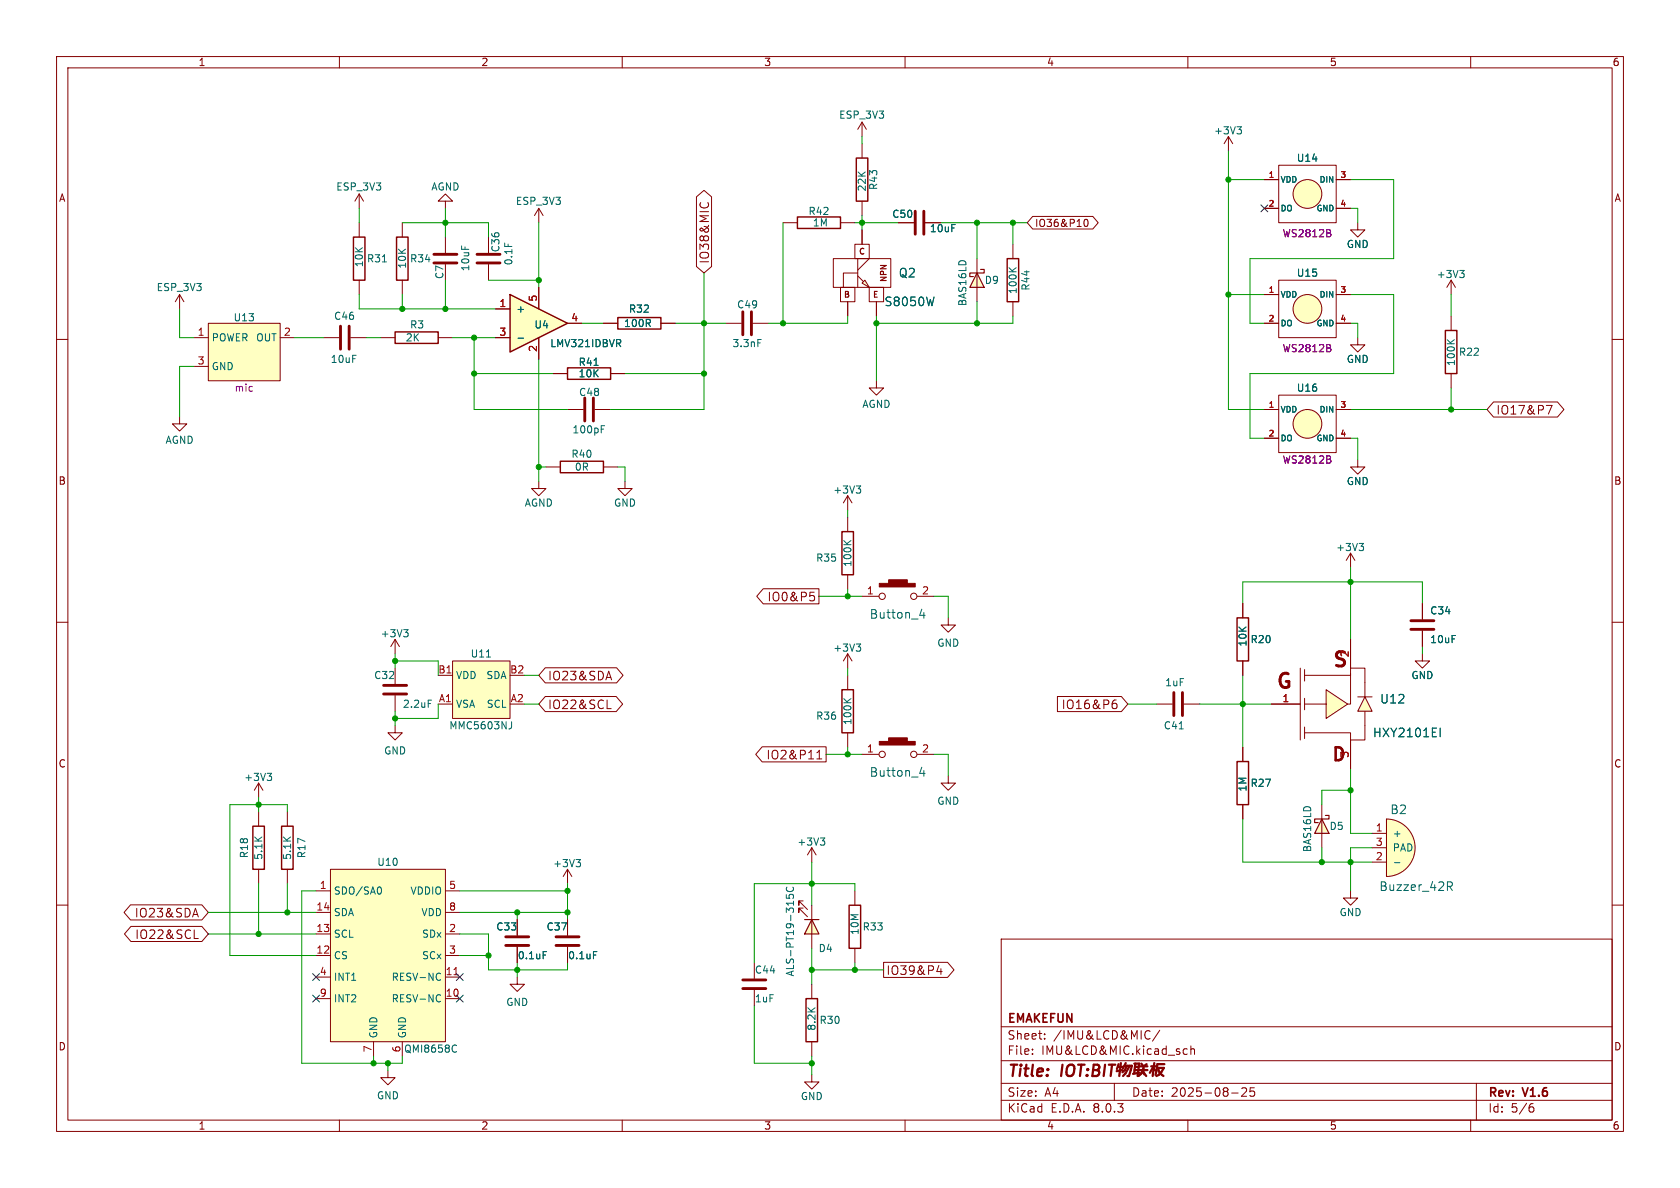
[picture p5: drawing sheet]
<svg xmlns="http://www.w3.org/2000/svg" width="297mm" height="210mm" viewBox="0 0 297 210" stroke-linecap="round" stroke-linejoin="round" font-family="sans-serif">
<g fill="none" stroke="#840000" stroke-width=".18">
<path d="M10 10h277v190h-277zM12 12h273v186h-273zM60 10v2M110 10v2M160 10v2M210 10v2M260 10v2M10 60h2M285 60h2M10 110h2M285 110h2M219.7 132.1v2.5"/>
<path d="M10 160h2M45.7 143.5v2.6M45.7 153.7v2.5M50.8 143.5v2.6M50.8 153.7v2.5M219.7 142.2v2.6M285 160h2M177 166h108v32h-108zM60 198v2M110 198v2M160 198v2M177 194.5h108"/>
<path d="M177 191.5h108M177 187.5h108M177 181.5h108M182.5 186.3v.1M182.5 185.5v.1M184.7 183.6v.1M184.7 182.8v.1M197 191.5v3M202.7 182.3l.3-.1 .3 .1M203.3 183.6l-.3 .1-.3-.1M205 182.1l-1.3 2M209.2 186.1l.3 .3 .4-.1"/>
<path d="M209.9 185.5l-.4-.1-.3 .3M210 198v2M210.5 185.5l.2-.1 .4 .1 .1 .9M210.5 184.9v1.5M217.7 193.2h1.2M219.5 192.4l.6-.1 .2 .1 .1 .3-.9 1.1h.9M221.7 192.3h-.7v.7l.2-.1h.5l.1 .3-.1 .5-.2 .1-.5-.1M260 198v2M261 191.5v6.5M270.6 195.7h.3l.3 .3-.1 .5-.5 .1M271 195.1l-.4 .1"/>
</g>
<g fill="none" stroke="#840000" stroke-width=".4">
<path d="M187.8 188.2l-.2 2M188.8 188.5a.69 .69 0 0 1 1.1 0 1.47 1.47 0 0 1-.6 1.7l-.6-.1a1.5 1.5 0 0 1 .1-1.6zM190.6 188.2h1.1M191.2 188.2l-.3 2M192.2 190l.1 .1-.1 .1M192.2 190l-.1 .1 .1 .1M192.2 190v.2M192.3 189v.2M192.3 189l.1 .1-.1 .1M192.3 189l-.1 .1 .1 .1M193.2 189.2h.7M193.4 188.2h.6a.49 .49 0 0 1 .4 .5 .49 .49 0 0 1-.5 .5l.3 .1a.58 .58 0 0 1-.3 .9h-.8z"/>
<path d="M195.4 188.2l-.3 2M196 188.2h1.2M196.6 188.2l-.3 2M197.7 188.6h.8M197.8 188.1l-.3 .9M198.2 187.9l-.3 2.3M198.4 189.2l-1 .2M198.8 188.4h1.3l-.5 1.8h-.3M199 187.9l-.5 1M199.2 188.4l-.3 .8-.5 .3M199.7 188.4l-.7 1.3-.5 .5M200.5 188h.9l-.3 2.2"/>
<path d="M200.6 189.2h.6M200.6 188.6h.7M200.7 188l-.2 1.7M201.4 189.6l-1.1 .2M201.4 189.2h1.5M201.6 188.5h1.2M201.8 188l.2 .3M201.8 189.6l-.5 .6M202.1 189.2l-.5 .7M202.1 188.9l-.3 .8M202.2 189.6l.4 .6M202.7 188.1l-.5 .4-.1 .8 .2 .6"/>
<path d="M203.5 188.5h.9M203.9 188.6l-.6 1M203.9 188.9l.4 .4M204.1 187.9l-.3 2.3M204.5 188.8h1.3l-1 1.2-.4 .2M204.7 188.8l.3 .8 .7 .6M205.8 188.1h-1.2l-.3 1.9"/>
</g>
<path d="M218.7 134.6h2v7.6h-2zM44.7 146.1h2v7.6h-2zM49.8 146.1h2v7.6h-2z" fill="none" stroke="#840000" stroke-width=".25"/>
<path d="M90.2 52.1l10.1 5.1-10.1 5z" fill="#ffffc2"/>
<path d="M90.2 52.1l10.1 5.1-10.1 5z" fill="none" stroke="#840000" stroke-width=".25"/>
<path d="M87.6 54.6h2.6M87.6 59.7h2.6M95.2 50.8v3.8M95.2 59.7v3.8M100.3 57.2h2.6M95.2 85.1v1.3h1.3l-1.3 1.2-1.2-1.2h1.2M100.3 153.7l-.7 1.2M100.3 153.7v2.5M100.3 153.7l.8 1.2M100.3 162.6v2.8M100.3 167.4v2.8" fill="none" stroke="#840000" stroke-width=".18"/>
<path d="M91.6 59.8h1M109.3 60.7l.4 .6M109.7 60.1v.5M101.8 151.9h.8l-.4 .5M102.4 152.4l.2 .3v.3l-.2 .2M104.9 168.2h.6" fill="none" stroke="#006464" stroke-width=".18"/>
<path d="M98.3 167.1h4.1M98.3 165.6h4.1" fill="none" stroke="#840000" stroke-width=".51"/>
<path d="M233.7 144.8l1.2 2.5h-2.5z" fill="#ffffc2"/>
<g fill="none" stroke="#840000" stroke-width=".18">
<path d="M63.5 39.4v2.5M138.4 39.4h2.6M148.6 39.4h2.5M57.1 59.7h2.8M62 59.7h2.8M63.5 49.5v2.6M67.3 59.7h2.5M77.5 59.7h2.5M78.7 41.9v2.8M128.3 57.2h2.8M133.1 57.2h2.8M100.3 72.4h2.8"/>
<path d="M105.2 72.4h2.7M69.8 118.1v2.8M219.7 106.7v2.5M219.7 116.8v2.6M45.7 138.4l-.7 1.3M45.7 138.4v2.6M45.7 138.4l.8 1.3M69.8 128.3v1.2h1.3l-1.3 1.3-1.2-1.3h1.2M69.8 122.9v2.8M143.5 149.9l-.8 1.2M143.5 149.9v2.5M143.5 149.9l.8 1.2"/>
<path d="M233.7 142.2v7.7M238.8 157.5v1.3h1.2l-1.2 1.2-1.3-1.2h1.3M242.6 149.9h2.5M242.6 147.3h2.5M242.6 152.4h2.5M245.1 144.8a5.1 5.1 0 0 1 5.1 5.1 5.1 5.1 0 0 1-5.1 5zM91.4 172.7v1.3h1.3l-1.3 1.3-1.2-1.3h1.2M91.4 162.6v2.8M91.4 167.4v2.8M68.6 189.2v1.3h1.2l-1.2 1.3-1.3-1.3h1.3"/>
</g>
<path d="M233.7 144.8l1.2 2.5h-2.5zM234.3 144.1h.6v.7h-2.5v.6h.6" fill="none" stroke="#840000" stroke-width=".2"/>
<g fill="none" stroke="#006464" stroke-width=".18">
<path d="M67.6 46.3h.7M106.3 75.9h.4M106.3 75.3h.6M134 60h.6M47.2 136.7h.8l-.4 .5M47.8 137.2l.2 .2v.3l-.2 .3M75.7 123.8h.6M145 148.1h.8l-.4 .5M145.6 148.6l.2 .3v.3l-.2 .2M246.5 152.5h1M255.9 155.9h.6l.3 .3-.2 .4-.7 .1M256.3 156.7l.5 .7"/>
<path d="M96 168.2h.6"/>
</g>
<path d="M141 38.4h7.6v2h-7.6zM62.5 41.9h2v7.6h-2zM69.8 58.7h7.7v2h-7.7zM218.7 109.2h2v7.6h-2z" fill="none" stroke="#840000" stroke-width=".25"/>
<path d="M60.2 57.7v4M61.7 57.7v4M76.7 45h4.1M76.7 46.5h4.1M131.3 55.1v4.1M132.8 55.1v4.1M103.4 70.4v4M104.9 70.4v4M67.8 122.7h4.1M67.8 121.2h4.1M89.4 167.1h4.1M89.4 165.6h4.1" fill="none" stroke="#840000" stroke-width=".51"/>
<path d="M245.1 144.8v10.1" fill="none" stroke="#ffffc2" stroke-width=".18"/>
<path d="M245.1 144.8a5.1 5.1 0 0 1 5.1 5.1 5.1 5.1 0 0 1-5.1 5z" fill="#ffffc2" stroke="#ffffc2" stroke-width=".18"/>
<path d="M58.4 153.7h20.3v30.5h-20.3z" fill="#ffffc2"/>
<g fill="none" stroke="#840000" stroke-width=".18">
<path d="M31.7 52.1l-.7 1.2M31.7 52.1v2.5M31.7 52.1l.8 1.2M31.7 73.7v1.2h1.3l-1.3 1.3-1.2-1.3h1.2M55.9 157.5h2.5M58.4 153.7h20.3v30.5h-20.3zM78.7 157.5h2.6M55.9 176.5h2.5M55.9 172.7h2.5M55.9 168.9h2.5M55.9 165.1h2.5M55.9 161.3h2.5"/>
<path d="M78.7 176.5h2.6M78.7 172.7h2.6M78.7 168.9h2.6M78.7 165.1h2.6M78.7 161.3h2.6M66 184.2v2.5M71.1 184.2v2.5"/>
</g>
<path d="M67.1 156.8a.79 .79 0 0 1 0 1.3M77.5 175.8l.4 .2M77.5 172l.4 .2M77.9 177l-.4 .1M77.9 173.2l-.4 .1M80.3 184.7l.4 .2M80.7 185.9l-.4 .1" fill="none" stroke="#006464" stroke-width=".18"/>
<path d="M80.3 172.3h.7" fill="none" stroke="#a90000" stroke-width=".18"/>
<path d="M36.8 57.2h12.7v10.1h-12.7z" fill="#ffffc2"/>
<path d="M34.3 59.7h2.5M36.8 57.2h12.7v10.1h-12.7zM49.5 59.7h2.6M34.3 64.8h2.5M238.8 97.8l.7 1.3M238.8 97.8v2.5M238.8 97.8l-.8 1.3M143.5 174v2.5M143.5 190v1.3h1.3l-1.3 1.2-1.3-1.2h1.3M143.5 184.2v2.5" fill="none" stroke="#840000" stroke-width=".18"/>
<path d="M142.5 176.5h2v7.7h-2z" fill="none" stroke="#840000" stroke-width=".25"/>
<path d="M240.3 96.1h.8l-.5 .4M240.8 96.5l.3 .3v.3l-.3 .2" fill="none" stroke="#006464" stroke-width=".18"/>
<path d="M143.5 162.6l1.3 2.5h-2.6z" fill="#ffffc2"/>
<path d="M142.2 162.6h2.6M143.5 162.6l1.3 2.5h-2.6z" fill="none" stroke="#840000" stroke-width=".2"/>
<path d="M106.7 57.2h2.5M116.8 57.2h2.6M97.8 66h2.5M107.9 66h2.6M142 159.3h-.8v.7v-.7l1.5 1.5M142 160.5h-.8v.8v-.8l1.5 1.6M143.5 160v7.6" fill="none" stroke="#840000" stroke-width=".18"/>
<path d="M105 64.6h.7M139 158.2v.6h.6l-.1-.2 .1-.4 .1-.1 .5 .1 .1 .1-.1 .5M139.1 156.8a.6 .6 0 0 0 .5 .9 .6 .6 0 0 0 .7-.6l-.1-.3" fill="none" stroke="#006464" stroke-width=".18"/>
<path d="M109.2 56.1h7.6v2.1h-7.6zM100.3 65h7.6v2.1h-7.6z" fill="none" stroke="#840000" stroke-width=".25"/>
<path d="M80 116.8h10.2v10.2h-10.2z" fill="#ffffc2"/>
<g fill="none" stroke="#840000" stroke-width=".18">
<path d="M63.5 34.3l-.8 1.3M63.5 34.3v2.5M63.5 34.3l.8 1.3M71.1 39.4v2.5M78.7 35.6h1.3l-1.3-1.3-1.2 1.3h1.2v1.2M95.2 36.8l-.7 1.3M95.2 36.8v2.6M95.2 36.8l.8 1.3M152.4 25.4v2.5M152.4 35.6v2.5M71.1 49.5v2.6M86.4 41.9v2.8"/>
<path d="M86.4 46.7v2.8M179.1 43.2v2.5M179.1 53.3v2.6M96.5 82.6h2.6M106.7 82.6h2.5M110.5 85.1v1.3h1.3l-1.3 1.2-1.3-1.2h1.3M69.8 113l-.7 1.3M69.8 113v2.6M69.8 113l.8 1.3M77.5 119.4h2.5M80 116.8h10.2v10.2h-10.2zM77.5 124.5h2.5"/>
<path d="M133.3 170.2v2.8M133.3 175v2.8"/>
</g>
<path d="M178.4 47.3l.7 .7M179.6 47.3l-.7 .6M71.4 111.3h.7l-.4 .5M71.9 111.8l.2 .2v.3l-.2 .3M86 116.1h.7M90.4 127.6v.9l-.3 .3" fill="none" stroke="#006464" stroke-width=".18"/>
<path d="M151.4 27.9h2v7.7h-2zM70.1 41.9h2v7.6h-2zM178.1 45.7h2v7.6h-2zM99.1 81.5h7.6v2.1h-7.6z" fill="none" stroke="#840000" stroke-width=".25"/>
<path d="M84.3 45h4.1M84.3 46.5h4.1M131.3 174.8h4.1M131.3 173.2h4.1" fill="none" stroke="#840000" stroke-width=".51"/>
<path d="M172.7 48.3l1.3 2.5h-2.6z" fill="#ffffc2"/>
<path d="M158.7 39.4h2.8M163.6 39.4h2.8M172.7 45.7v7.6" fill="none" stroke="#840000" stroke-width=".18"/>
<path d="M172.7 48.3l1.3 2.5h-2.6zM173.4 47.6h.6v.7h-2.6v.6h.7" fill="none" stroke="#840000" stroke-width=".2"/>
<path d="M161.8 37.3v4.1M163.3 37.3v4.1" fill="none" stroke="#840000" stroke-width=".51"/>
<path d="M152.9 49.5l.8 1.3-1.3-.8z" fill="#ffffc2"/>
<g fill="none" stroke="#840000" stroke-width=".18">
<path d="M152.4 21.6v2.5M152.4 21.6l-.8 1.3M152.4 21.6l.8 1.3M217.2 24.1l-.8 1.3M217.2 24.1v2.6M217.2 24.1l.7 1.3M223.5 31.8h2.6M223.5 36.8h2.6M226.1 29.2h10.1v10.2h-10.1zM236.2 31.8h2.6M236.2 36.8h2.6M240 39.4v1.2h1.3l-1.3 1.3-1.2-1.3h1.2"/>
<path d="M147.3 45.7h10.2v5.1h-10.2zM148.6 50.8h2.5v2.5h-2.5zM149.9 53.3v2.6M151.1 43.2h2.6v2.5h-2.6zM151.6 48.3h-2.5v2.5M151.6 45.7v5.1M151.6 48.8l1.1 1M152.4 40.6v2.6M152.9 49.5l.8 1.3-1.3-.8zM153.7 50.8h2.5v2.5h-2.5zM153.7 45.7l-2.1 2.1M154.9 53.3v2.6"/>
<path d="M223.5 52.1h2.6M223.5 57.2h2.6M226.1 49.5h10.1v10.2h-10.1zM236.2 52.1h2.6M236.2 57.2h2.6M240 59.7v1.3h1.3l-1.3 1.2-1.2-1.2h1.2M256.5 49.5v2.6M256.5 55.9v2.5M256.5 49.5l-.7 1.3M256.5 49.5l.8 1.3M154.9 67.3v1.3h1.3l-1.3 1.3-1.2-1.3h1.2M223.5 72.4h2.6"/>
<path d="M223.5 77.5h2.6M226.1 69.9h10.1v10.1h-10.1zM236.2 72.4h2.6M236.2 77.5h2.6M256.5 66v2.6M149.9 87.6v2.6M149.9 91.4v2.6M149.9 87.6l-.8 1.3M149.9 87.6l.7 1.3M240 81.3v1.3h1.3l-1.3 1.2-1.2-1.2h1.2M149.9 101.6v2.5M149.9 115.6v2.5"/>
<path d="M149.9 119.4v2.5M149.9 115.6l-.8 1.2M149.9 115.6l.7 1.2M152.4 105.4h2.9M162.2 105.4h2.9M167.6 109.2v1.3h1.3l-1.3 1.3-1.2-1.3h1.2M149.9 129.5v2.6M152.4 133.4h2.9M162.2 133.4h2.9M167.6 137.2v1.2h1.3l-1.3 1.3-1.2-1.3h1.2M204.5 124.5h2.8M209.3 124.5h2.8"/>
<path d="M151.1 157.5v2.5M151.1 167.6v2.6"/>
<circle cx="231.1" cy="34.3" r="2.54"/>
<circle cx="231.1" cy="54.6" r="2.54"/>
<circle cx="231.1" cy="74.9" r="2.54"/>
<circle cx="156" cy="105.4" r=".56"/>
<circle cx="161.5" cy="105.4" r=".56"/>
<circle cx="156" cy="133.4" r=".56"/>
<circle cx="161.5" cy="133.4" r=".56"/>
</g>
<g fill="none" stroke="#006464" stroke-width=".18">
<path d="M218.7 22.4h.8l-.5 .5M219.2 22.9l.3 .2v.3l-.3 .3M165.1 52.5l-.3 1.5M258.1 47.8h.7l-.4 .5M258.6 48.3l.2 .2v.3l-.2 .3M255.8 60l.8 .8M257.1 60l-.7 .6M149.2 95.6l.7 .7M150.4 95.6l-.7 .5M151.4 85.9h.8l-.5 .5M151.9 86.4l.3 .2v.3l-.3 .3M151.4 113.8h.8l-.5 .5"/>
<path d="M151.9 114.3l.3 .3v.3l-.3 .2M163 107.7l-.4 1.1h.9M163.3 108.3v1M149.2 123.5l.7 .7M150.4 123.5l-.7 .5M163 135.6l-.4 1.1h.9M163.3 136.2v1M208.5 128.8h.7"/>
</g>
<path d="M255.5 58.4h2.1v7.6h-2.1zM148.8 94h2.1v7.6h-2.1zM148.8 121.9h2.1v7.6h-2.1zM150.1 160h2v7.6h-2z" fill="none" stroke="#840000" stroke-width=".25"/>
<g fill="#840000" stroke="#840000" stroke-width=".18">
<path d="M155.4 103.1h6.4v.7h-6.4z"/>
<path d="M157.1 102.5h3.3v.6h-3.3z"/>
<path d="M155.4 131.1h6.4v.6h-6.4z"/>
<path d="M157.1 130.4h3.3v.7h-3.3z"/>
</g>
<path d="M207.5 122.4v4.1M209 122.4v4.1" fill="none" stroke="#840000" stroke-width=".51"/>
<g fill="#ffffc2" stroke="#ffffc2" stroke-width=".18">
<circle cx="231.1" cy="74.9" r="2.54"/>
<circle cx="231.1" cy="54.6" r="2.54"/>
<circle cx="231.1" cy="34.3" r="2.54"/>
</g>
<path d="M235.2 41.2l.1 .2-.1 .4M235.2 40.7v.4M235.2 61.6l.1 .2-.1 .3M235.2 61v.4M235.2 81.3l.1 .1-.1 .4M235.2 80.7v.4" fill="none" stroke="#840084" stroke-width=".18"/>
<g fill="#ffffc2">
<path d="M241.3 123.2l1.3 2.5h-2.6z"/>
<path d="M234.4 121.9l3.9 2.6-3.9 2.5z"/>
</g>
<g fill="none" stroke="#840000" stroke-width=".18">
<path d="M123.1 34.8l1.4-1.1 1.3 1.1v12.3l-1.3 1.2-1.4-1.2zM123.9 35.8l-.2 .5M125.1 35.8l.2 .5M158.7 39.4h2.8M163.6 39.4h2.8M182.6 38.3h10.6l.9 1.1-.9 1.1h-10.6l-1-1.1zM191.7 38.9l.2-.1a.68 .68 0 0 1 .5 .6 .68 .68 0 0 1-.5 .6l-.2-.1-.1-.3zM223.5 31.8h2.6M223.5 36.8h2.6M236.2 31.8h2.6M236.2 36.8h2.6M87.6 54.6h2.6"/>
<path d="M87.6 59.7h2.6M95.2 50.8v3.8M95.2 59.7v3.8M100.3 57.2h2.6M106.7 57.2h2.5M116.8 57.2h2.6M149.9 53.3v2.6M152.4 40.6v2.6M154.9 53.3v2.6M223.5 57.2h2.6M223.5 52.1h2.6M236.2 57.2h2.6"/>
<path d="M236.2 52.1h2.6M97.8 66h2.5M107.9 66h2.6M223.5 72.4h2.6M223.5 77.5h2.6M236.2 72.4h2.6M236.2 77.5h2.6M264 71.1h11.3l1.2 1.3-1.2 1.3h-11.3l-1.1-1.3zM273.4 71.7h1l-.7 1.5M96.4 118h12.6l1.1 1.4-1.1 1.3h-12.6l-1.2-1.3zM107.3 119.8h.7M107.6 118.7l.5 1.5"/>
<path d="M134.9 104.1h9.9v2.6h-9.9l-1.1-1.3zM143.2 104.7h.7M143.4 105.3h.3l.3 .3-.1 .5-.5 .1M219.7 106.7v2.5M219.7 116.8v2.6M229.9 118.1v12.7M230.6 118.4v2M238.8 118.1h2.5v5.1M238.8 119.1v5.4h-.5M238.8 113v6.4h-8.2M251.5 115.6v1.2h-1.3l1.3 1.3 1.2-1.3h-1.2M251.5 106.7v2.8"/>
<path d="M251.5 111.5v2.8M96.4 123.1h12.5l1.2 1.4-1.2 1.3h-12.5l-1.2-1.3zM107.3 125.3h.8M134.7 132h11.3v2.7h-11.3l-1.1-1.3zM144.4 134.2h.9M144.4 133.1l.4-.5v1.6M186.9 123.1h11.3l1.2 1.4-1.2 1.3h-11.3zM196.9 124.3l.4 .1 .2 .2-.1 .5-.5 .2M197.3 123.7l-.4 .1M219.7 132.1v2.5M224.8 124.5h5.1M230.6 129.5h8.2v1.3"/>
<path d="M230.6 123.4v2.1M230.6 128.5v2.1M230.6 124.5h3.8M234.4 121.9l3.9 2.6-3.9 2.5zM238.8 130.8v5.1M240 123.2h2.6M241.3 125.7v5.1h-2.5M241.3 123.2l1.3 2.5h-2.6zM23.1 160h12.6l1.1 1.3-1.1 1.3h-12.6l-1.2-1.3zM219.7 142.2v2.6M23.1 163.8h12.6l1.1 1.3-1.1 1.3h-12.6l-1.1-1.3zM34.2 161.7h.7"/>
<path d="M34.3 165.9h.8M34.6 160.6l.5 1.5M91.4 162.6v2.8M91.4 167.4v2.8M100.3 162.6v2.8M100.3 167.4v2.8M156.2 170.1h11.3l1.2 1.4-1.2 1.3h-11.3zM166 170.7l-.4 1h1M166.3 171.2v1.1"/>
</g>
<path d="M91.6 59.8h1M165.1 52.5l-.3 1.5M105 64.6h.7M109.3 60.7l.4 .6M109.7 60.1v.5M254.6 128.7v1.5M96 168.2h.6M104.9 168.2h.6" fill="none" stroke="#006464" stroke-width=".18"/>
<path d="M249.4 109.7h4.1M249.4 111.3h4.1" fill="none" stroke="#840000" stroke-width=".51"/>
<g fill="none" stroke="#009600" stroke-width=".18">
<path d="M63.5 36.8v2.6M71.1 39.4h15.3v2.5M78.7 36.8v5.1M95.2 39.4v11.4M138.4 39.4v17.8M151.1 39.4h7.6M152.4 24.1v1.3M152.4 38.1v2.5M166.4 39.4h15.2M172.7 39.4v6.3M179.1 39.4v3.8M217.2 26.7v45.7h6.3"/>
<path d="M217.2 31.8h6.3M238.8 31.8h7.6v13.9h-25.4v11.5h2.5M238.8 36.8h1.2v2.6M31.7 54.6v5.1h2.6M52.1 59.7h5M63.5 52.1v2.5h24.1M64.8 59.7h2.5M71.1 52.1v2.5M78.7 49.5v5.1M80 59.7h7.6M83.8 59.7v12.7h16.5M86.4 49.5h8.8"/>
<path d="M102.9 57.2h3.8M119.4 57.2h8.9M124.5 48.3v24.1h-16.6M149.9 55.9v1.3h-14M154.9 55.9v11.4M172.7 53.3v3.9M179.1 55.9v1.3h-24.2M217.2 52.1h6.3M238.8 57.2h1.2v2.5M238.8 52.1h7.6v13.9h-25.4v11.5h2.5M256.5 52.1v3.8M34.3 64.8h-2.6v8.9"/>
<path d="M83.8 66h14M95.2 63.5v21.6M110.5 66h14M238.8 72.4h24.1M238.8 77.5h1.2v3.8M256.5 68.6v3.8M95.2 82.6h1.3M109.2 82.6h1.3v2.5M149.9 90.2v1.2M69.8 116.8h7.7v2.6M69.8 115.6v2.5M92.7 119.4h2.5"/>
<path d="M144.8 105.4h7.6M149.9 104.1v1.3M149.9 118.1v1.3M165.1 105.4h2.5v3.8M219.7 106.7v-3.8h31.8v3.8M219.7 119.4v12.7M238.8 100.3v12.7M251.5 114.3v1.3M69.8 125.7v2.6M77.5 124.5v2.5h-7.7M92.7 124.5h2.5M146 133.4h6.4"/>
<path d="M149.9 132.1v1.3M165.1 133.4h2.5v3.8M199.4 124.5h5.1M212.1 124.5h12.7M238.8 135.9v11.4h3.8M238.8 139.7h-5.1v2.5M45.7 141v2.5M45.7 156.2v8.9M50.8 143.5v-1.3h-10.2v26.7h15.3M50.8 156.2v5.1M55.9 157.5h-2.6v30.5h17.8v-1.3M81.3 157.5h19"/>
<path d="M100.3 156.2v6.4M143.5 152.4v7.6M151.1 157.5v-1.3h-17.8v14M219.7 144.8v7.6h22.9M233.7 149.9v2.5M242.6 149.9h-3.8v7.6M36.8 165.1h19.1M36.8 161.3h19.1M81.3 165.1h5.1v6.4h13.9v-1.3M81.3 168.9h5.1M81.3 161.3h19M91.4 161.3v1.3"/>
<path d="M91.4 170.2v2.5M133.3 177.8v10.2h10.2M143.5 167.6v6.4M143.5 171.5h12.7M151.1 170.2v1.3M66 186.7v1.3M68.6 188v1.2M143.5 186.7v3.3"/>
</g>
<path d="M222.9 36.2l1.2 1.2M224.1 36.2l-1.2 1.2M55.3 175.9l1.2 1.2M55.3 172.1l1.2 1.2M56.5 175.9l-1.2 1.2M56.5 172.1l-1.2 1.2M80.7 172.1l1.2 1.2M80.7 175.9l1.2 1.2M81.9 172.1l-1.2 1.2M81.9 175.9l-1.2 1.2" fill="none" stroke="#000084" stroke-width=".18"/>
<path d="M235.2 41.2l.1 .2-.1 .4M235.2 40.7v.4M235.2 61.6l.1 .2-.1 .3M235.2 61v.4M235.2 81.3l.1 .1-.1 .4M235.2 80.7v.4" fill="none" stroke="#840084" stroke-width=".18"/>
<g fill="#009600" stroke="#009600" stroke-width=".18">
<circle cx="83.8" cy="59.7" r=".46"/>
<circle cx="83.8" cy="66" r=".46"/>
<circle cx="95.2" cy="82.6" r=".46"/>
<circle cx="45.7" cy="142.2" r=".46"/>
<circle cx="69.8" cy="127" r=".46"/>
<circle cx="69.8" cy="116.8" r=".46"/>
<circle cx="86.4" cy="168.9" r=".46"/>
<circle cx="91.4" cy="161.3" r=".46"/>
<circle cx="100.3" cy="161.3" r=".46"/>
<circle cx="91.4" cy="171.5" r=".46"/>
<circle cx="143.5" cy="188" r=".46"/>
<circle cx="143.5" cy="171.5" r=".46"/>
<circle cx="100.3" cy="157.5" r=".46"/>
<circle cx="50.8" cy="161.3" r=".46"/>
<circle cx="68.6" cy="188" r=".46"/>
<circle cx="66" cy="188" r=".46"/>
<circle cx="45.7" cy="165.1" r=".46"/>
<circle cx="124.5" cy="57.2" r=".46"/>
<circle cx="124.5" cy="66" r=".46"/>
<circle cx="138.4" cy="57.2" r=".46"/>
<circle cx="95.2" cy="49.5" r=".46"/>
<circle cx="71.1" cy="54.6" r=".46"/>
<circle cx="78.7" cy="54.6" r=".46"/>
<circle cx="78.7" cy="39.4" r=".46"/>
<circle cx="172.7" cy="39.4" r=".46"/>
<circle cx="152.4" cy="39.4" r=".46"/>
<circle cx="154.9" cy="57.2" r=".46"/>
<circle cx="172.7" cy="57.2" r=".46"/>
<circle cx="179.1" cy="39.4" r=".46"/>
<circle cx="143.5" cy="156.2" r=".46"/>
<circle cx="149.9" cy="105.4" r=".46"/>
<circle cx="149.9" cy="133.4" r=".46"/>
<circle cx="151.1" cy="171.5" r=".46"/>
<circle cx="217.2" cy="52.1" r=".46"/>
<circle cx="217.2" cy="31.8" r=".46"/>
<circle cx="256.5" cy="72.4" r=".46"/>
<circle cx="238.8" cy="139.7" r=".46"/>
<circle cx="233.7" cy="152.4" r=".46"/>
<circle cx="238.8" cy="152.4" r=".46"/>
<circle cx="238.8" cy="102.9" r=".46"/>
<circle cx="219.7" cy="124.5" r=".46"/>
</g>
<g font-size="3.5" fill="#840000">
<text x="235.3" y="118.6">S</text>
<text x="225.3" y="122.4">G</text>
</g>
<text font-size="3.2" fill="#840000" x="235.1" y="135.2">D</text>
<text font-size="2.8" fill="#840000" x="178" y="190.9">Title:</text>
<g font-size="2.1" fill="#840000">
<text x="125.6" y="46.7" transform="rotate(-90 125.6 46.7)">IO38&amp;MIC</text>
<text x="264.4" y="73.5">IO17&amp;P7</text>
<text x="135.6" y="106.5">IO0&amp;P5</text>
<text x="96.8" y="120.5">IO23&amp;SDA</text>
<text x="96.8" y="125.6">IO22&amp;SCL</text>
<text x="187.6" y="125.6">IO16&amp;P6</text>
<text x="135.4" y="134.4">IO2&amp;P11</text>
<text x="23.8" y="162.4">IO23&amp;SDA</text>
<text x="23.8" y="166.2">IO22&amp;SCL</text>
<text x="156.6" y="172.5">IO39&amp;P4</text>
<text x="178" y="184">Sheet:</text>
<text x="178" y="181.2">EMAKEFUN</text>
<text x="186.2" y="184">/IMU&amp;LCD&amp;MIC/</text>
<text x="178" y="186.7">File:</text>
<text x="184.1" y="186.7">IMU&amp;LCD&amp;MIC.kicad_sch</text>
<text x="178" y="196.9">KiCad</text>
<text x="178" y="194.1">Size:</text>
<text x="184.7" y="194.1">A4</text>
<text x="185.7" y="196.9">E.D.A.</text>
<text x="193.3" y="196.9">8.0.3</text>
<text x="200" y="194.1">Date:</text>
<text x="207" y="194.1">2025-08-25</text>
<text x="263" y="194.3">Rev:</text>
<text x="263" y="196.9">Id:</text>
<text x="267.1" y="196.9">5/6</text>
<text x="269.4" y="194.3">V1.6</text>
</g>
<g font-size="2.1" fill="#006464">
<text x="158.8" y="49.3">Q2</text>
<text x="156.3" y="54.3">S8050W</text>
<text x="153.7" y="109.6">Button_4</text>
<text x="243.9" y="124.6">U12</text>
<text x="242.6" y="130.5">HXY2101EI</text>
<text x="153.7" y="137.5">Button_4</text>
<text x="245.7" y="144.1">B2</text>
<text x="243.8" y="157.7">Buzzer_42R</text>
</g>
<g font-size="1.8" fill="#840000">
<text x="35" y="11.9">1</text>
<text x="85" y="11.9">2</text>
<text x="135" y="11.9">3</text>
<text x="185" y="11.9">4</text>
<text x="235" y="11.9">5</text>
<text x="285" y="11.9">6</text>
<text x="10.3" y="35.9">A</text>
<text x="285.3" y="35.9">A</text>
<text x="182.9" y="40.3">IO36&amp;P10</text>
<text x="10.3" y="85.9">B</text>
<text x="285.3" y="85.9">B</text>
<text x="10.3" y="135.9">C</text>
<text x="285.3" y="135.9">C</text>
<text x="10.3" y="185.9">D</text>
<text x="285.3" y="185.9">D</text>
<text x="35" y="199.9">1</text>
<text x="85" y="199.9">2</text>
<text x="135" y="199.9">3</text>
<text x="185" y="199.9">4</text>
<text x="235" y="199.9">5</text>
<text x="285" y="199.9">6</text>
</g>
<g font-size="1.8" fill="#006464">
<text x="148.2" y="21.2">ESP_3V3</text>
<text x="214.5" y="24">+3V3</text>
<text x="229.2" y="28.8">U14</text>
<text x="59.3" y="33.9">ESP_3V3</text>
<text x="76.2" y="33.9">AGND</text>
<text x="153.3" y="34" transform="rotate(-90 153.3 34)">22K</text>
<text x="155.3" y="33.7" transform="rotate(-90 155.3 33.7)">R43</text>
<text x="91.1" y="36.4">ESP_3V3</text>
<text x="142.8" y="38.2">R42</text>
<text x="143.6" y="40.2">1M</text>
<text x="157.6" y="38.7">C50</text>
<text x="164.3" y="41.2">10uF</text>
<text x="64.4" y="47.3" transform="rotate(-90 64.4 47.3)">10K</text>
<text x="64.8" y="46.6">R31</text>
<text x="72" y="47.6" transform="rotate(-90 72 47.6)">10K</text>
<text x="72.4" y="46.6">R34</text>
<text x="88.5" y="44.7" transform="rotate(-90 88.5 44.7)">C36</text>
<text x="90.8" y="47" transform="rotate(-90 90.8 47)">0.1F</text>
<text x="238" y="44">GND</text>
<text x="27.6" y="51.7">ESP_3V3</text>
<text x="78.6" y="49.4" transform="rotate(-90 78.6 49.4)">C7</text>
<text x="83.2" y="48" transform="rotate(-90 83.2 48)">10uF</text>
<text x="174" y="50.4">D9</text>
<text x="179.9" y="52.1" transform="rotate(-90 179.9 52.1)">100K</text>
<text x="182.2" y="51.5" transform="rotate(-90 182.2 51.5)">R44</text>
<text x="229.2" y="49.1">U15</text>
<text x="253.9" y="49.4">+3V3</text>
<text x="41.2" y="57">U13</text>
<text x="59" y="56.7">C46</text>
<text x="72.4" y="58.3">R3</text>
<text x="91.2" y="55.5">+</text>
<text x="94.4" y="58.3">U4</text>
<text x="110.2" y="58">100R</text>
<text x="111.1" y="55.5">R32</text>
<text x="130.2" y="54.7">C49</text>
<text x="171" y="54.2" transform="rotate(-90 171 54.2)">BAS16LD</text>
<text x="37.3" y="60.6">POWER OUT</text>
<text x="37.3" y="65.6">GND</text>
<text x="58.4" y="64.4">10uF</text>
<text x="71.6" y="60.6">2K</text>
<text x="97.2" y="61.6">LMV321IDBVR</text>
<text x="102.2" y="64.9">R41</text>
<text x="129.4" y="61.6">3.3nF</text>
<text x="238" y="64.4">GND</text>
<text x="257.4" y="64.8" transform="rotate(-90 257.4 64.8)">100K</text>
<text x="257.8" y="63.1">R22</text>
<text x="102.2" y="66.9">10K</text>
<text x="102.3" y="70.2">C48</text>
<text x="229.2" y="69.4">U16</text>
<text x="101.1" y="76.8">100pF</text>
<text x="152.4" y="72.3">AGND</text>
<text x="29.2" y="78.7">AGND</text>
<text x="100.9" y="81.1">R40</text>
<text x="101.5" y="83.4">0R</text>
<text x="92.7" y="89.8">AGND</text>
<text x="108.5" y="89.8">GND</text>
<text x="147.2" y="87.5">+3V3</text>
<text x="238" y="86">GND</text>
<text x="144.2" y="99.5">R35</text>
<text x="150.7" y="100.3" transform="rotate(-90 150.7 100.3)">100K</text>
<text x="236.1" y="97.6">+3V3</text>
<text x="67.2" y="112.9">+3V3</text>
<text x="221" y="113.9">R20</text>
<text x="252.7" y="108.8">C34</text>
<text x="252.7" y="113.9">10uF</text>
<text x="83.1" y="116.4">U11</text>
<text x="147.2" y="115.4">+3V3</text>
<text x="165.6" y="114.5">GND</text>
<text x="220.6" y="114.4" transform="rotate(-90 220.6 114.4)">10K</text>
<text x="66" y="120.2">C32</text>
<text x="71.1" y="125.3">2.2uF</text>
<text x="80.5" y="125.3">VSA</text>
<text x="80.5" y="120.2">VDD</text>
<text x="85.9" y="120.2">SDA</text>
<text x="86" y="125.3">SCL</text>
<text x="205.9" y="121.5">1uF</text>
<text x="249.4" y="120.2">GND</text>
<text x="79.3" y="129.1">MMC5603NJ</text>
<text x="144.2" y="127.4">R36</text>
<text x="150.7" y="128.3" transform="rotate(-90 150.7 128.3)">100K</text>
<text x="205.6" y="129.1">C41</text>
<text x="67.8" y="133.6">GND</text>
<text x="43.1" y="138.3">+3V3</text>
<text x="165.6" y="142.5">GND</text>
<text x="220.6" y="140" transform="rotate(-90 220.6 140)">1M</text>
<text x="221" y="139.3">R27</text>
<text x="140.9" y="149.7">+3V3</text>
<text x="235" y="146.9">D5</text>
<text x="246.1" y="148.2">+</text>
<text x="44" y="151.8" transform="rotate(-90 44 151.8)">R18</text>
<text x="46.6" y="152.1" transform="rotate(-90 46.6 152.1)">5.1K</text>
<text x="51.7" y="152.1" transform="rotate(-90 51.7 152.1)">5.1K</text>
<text x="54.2" y="151.8" transform="rotate(-90 54.2 151.8)">R17</text>
<text x="66.6" y="153.3">U10</text>
<text x="97.7" y="153.5">+3V3</text>
<text x="232" y="150.7" transform="rotate(-90 232 150.7)">BAS16LD</text>
<text x="246.1" y="150.7">PAD</text>
<text x="58.9" y="158.3">SDO/SA0</text>
<text x="72.5" y="158.3">VDDIO</text>
<text x="58.9" y="166">SCL</text>
<text x="58.9" y="162.2">SDA</text>
<text x="74.4" y="162.2">VDD</text>
<text x="74.5" y="166">SDx</text>
<text x="87.6" y="164.7">C33</text>
<text x="96.5" y="164.7">C37</text>
<text x="152" y="165.4" transform="rotate(-90 152 165.4)">10M</text>
<text x="152.4" y="164.7">R33</text>
<text x="236.7" y="162.2">GND</text>
<text x="58.9" y="169.8">CS</text>
<text x="58.9" y="173.6">INT1</text>
<text x="69.1" y="173.6">RESV-NC</text>
<text x="74.5" y="169.8">SCx</text>
<text x="91.4" y="169.8">0.1uF</text>
<text x="100.3" y="169.8">0.1uF</text>
<text x="133.4" y="172.3">C44</text>
<text x="140.6" y="172.7" transform="rotate(-90 140.6 172.7)">ALS-PT19-315C</text>
<text x="144.6" y="168.5">D4</text>
<text x="58.9" y="177.4">INT2</text>
<text x="69.1" y="177.4">RESV-NC</text>
<text x="89.4" y="178">GND</text>
<text x="133.4" y="177.4">1uF</text>
<text x="66.9" y="183.6" transform="rotate(-90 66.9 183.6)">GND</text>
<text x="72" y="183.6" transform="rotate(-90 72 183.6)">GND</text>
<text x="144.4" y="182.3" transform="rotate(-90 144.4 182.3)">8.2K</text>
<text x="144.8" y="181.2">R30</text>
<text x="71.4" y="186.3">QMI8658C</text>
<text x="66.5" y="194.5">GND</text>
<text x="141.5" y="194.7">GND</text>
</g>
<g font-size="1.8" fill="#840084">
<text x="226.7" y="42.1">WS2812B</text>
<text x="226.7" y="62.5">WS2812B</text>
<text x="41.4" y="69.4">mic</text>
<text x="226.7" y="82.1">WS2812B</text>
</g>
<g font-size="1.8" fill="#a90000">
<text x="95" y="53.4" transform="rotate(-90 95 53.4)">5</text>
<text x="34.9" y="59.4">1</text>
<text x="50.1" y="59.4">2</text>
<text x="88.2" y="54.4">1</text>
<text x="88.2" y="59.4">3</text>
<text x="100.9" y="56.9">4</text>
<text x="34.9" y="64.5">3</text>
<text x="95" y="62.3" transform="rotate(-90 95 62.3)">2</text>
<text x="153.2" y="105.2">1</text>
<text x="162.9" y="105.2">2</text>
<text x="77.4" y="119.1">B1</text>
<text x="90.1" y="119.1">B2</text>
<text x="238.5" y="116.3" transform="rotate(-90 238.5 116.3)">2</text>
<text x="77.5" y="124.2">A1</text>
<text x="90.2" y="124.2">A2</text>
<text x="226.6" y="124.2">1</text>
<text x="153.2" y="133.1">1</text>
<text x="162.9" y="133.1">2</text>
<text x="238.5" y="134.1" transform="rotate(-90 238.5 134.1)">3</text>
<text x="243.1" y="149.6">3</text>
<text x="243.1" y="147.1">1</text>
<text x="243.1" y="152.1">2</text>
<text x="55.8" y="161">14</text>
<text x="56.4" y="157.2">1</text>
<text x="79.3" y="157.2">5</text>
<text x="79.3" y="161">8</text>
<text x="55.8" y="164.8">13</text>
<text x="79.3" y="164.8">2</text>
<text x="55.8" y="168.7">12</text>
<text x="56.4" y="172.5">4</text>
<text x="78.7" y="172.5">11</text>
<text x="79.3" y="168.7">3</text>
<text x="56.4" y="176.3">9</text>
<text x="78.7" y="176.3">10</text>
<text x="65.8" y="186.1" transform="rotate(-90 65.8 186.1)">7</text>
<text x="70.9" y="186.1" transform="rotate(-90 70.9 186.1)">6</text>
</g>
<g font-size="1.4" fill="#a90000">
<text x="224.2" y="31.5">1</text>
<text x="236.9" y="31.5">3</text>
<text x="224.2" y="36.6">2</text>
<text x="236.9" y="36.6">4</text>
<text x="224.2" y="51.8">1</text>
<text x="236.9" y="51.8">3</text>
<text x="224.2" y="56.9">2</text>
<text x="236.9" y="56.9">4</text>
<text x="224.2" y="72.1">1</text>
<text x="224.2" y="77.2">2</text>
<text x="236.9" y="72.1">3</text>
<text x="236.9" y="77.2">4</text>
</g>
<g font-size="1.4" fill="#006464">
<text x="226.3" y="32.5">VDD</text>
<text x="233.1" y="32.5">DIN</text>
<text x="226.3" y="37.6">DO</text>
<text x="232.6" y="37.6">GND</text>
<text x="226.3" y="52.8">VDD</text>
<text x="233.1" y="52.8">DIN</text>
<text x="226.3" y="57.9">DO</text>
<text x="232.6" y="57.9">GND</text>
<text x="226.3" y="73.1">VDD</text>
<text x="233.1" y="73.1">DIN</text>
<text x="226.3" y="78.2">DO</text>
<text x="232.6" y="78.2">GND</text>
</g>
<g font-size="1.4" fill="#840000">
<text x="151.7" y="45.3">C</text>
<text x="149" y="52.9">B</text>
<text x="154.2" y="52.9">E</text>
<text x="157" y="50" transform="rotate(-90 157 50)">NPN</text>
</g>
</svg>
